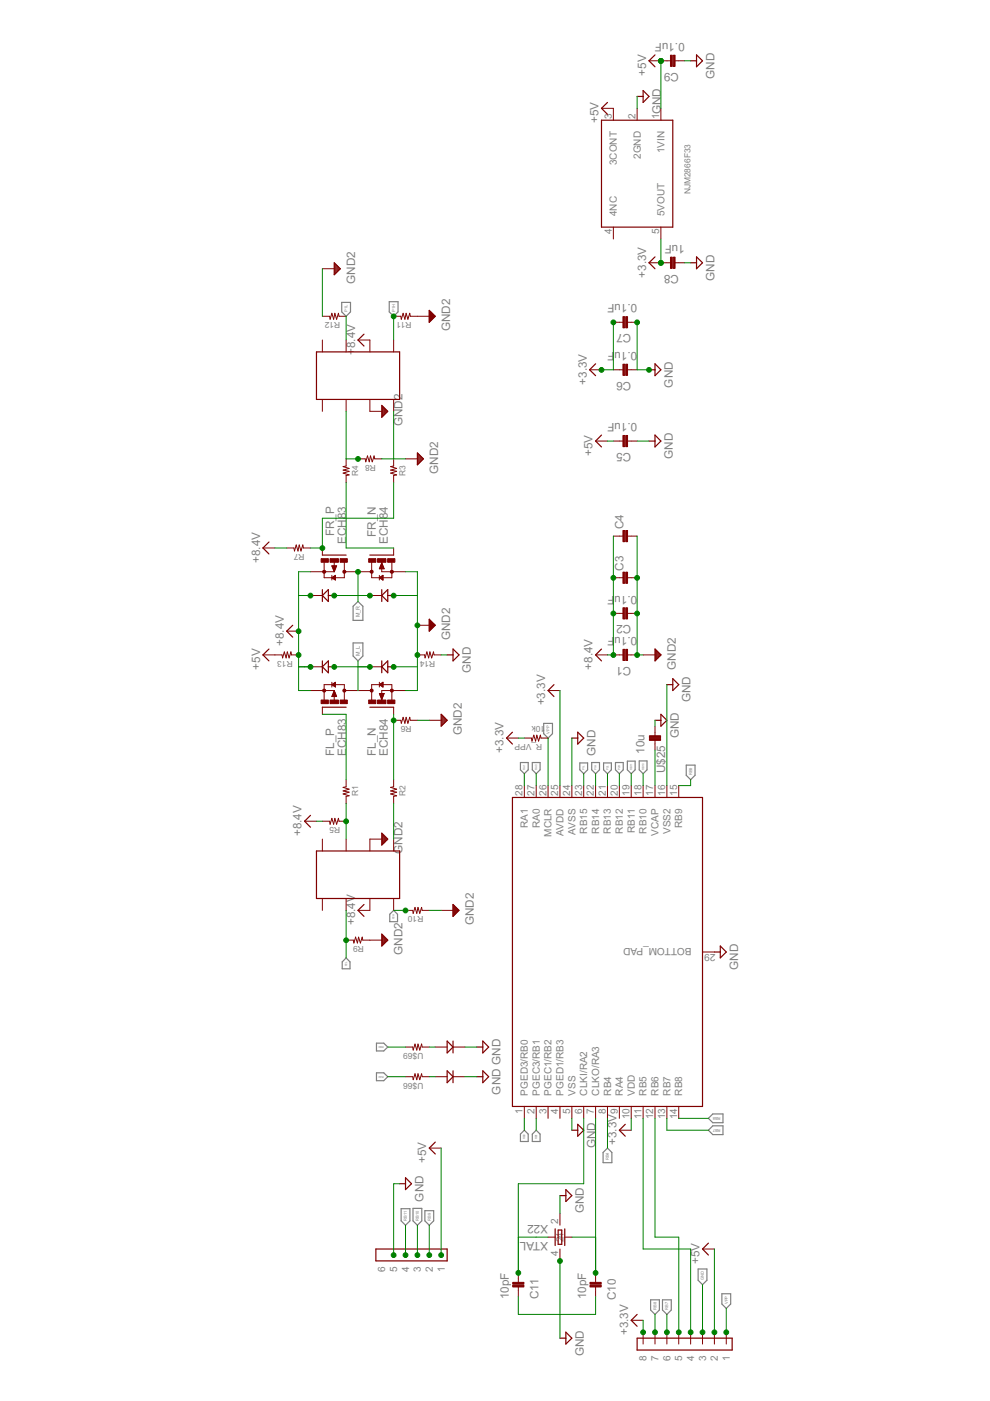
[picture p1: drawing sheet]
<svg xmlns="http://www.w3.org/2000/svg" width="210mm" height="297mm" viewBox="0 0 210 297" stroke-linecap="round" stroke-linejoin="round" font-family="sans-serif">
<g fill="none" stroke="#808080" stroke-width=".25">
<path d="M72.5 64.1h1.8v2l-.9 1-.9-1zM82.5 64h1.9v2.1l-.9 1-1-1zM74.9 136.3h2v2.8l-1 1-1-1zM74.9 128.5l1-1 1 1v3h-2zM115.3 153.4h1.8v2.2l-.9 .9-.9-.9zM110.3 161.7h1.7v1.5l-.8 .8-.9-.8zM112.9 161.7h1.6v1.5l-.8 .8-.8-.8zM122.9 161.8h1.7v1.4l-.8 .8-.9-.8zM125.5 161.7h1.6v1.5l-.8 .8-.8-.8zM128 161.8h1.6v1.4l-.8 .8-.8-.8zM130.5 161.7h1.6v1.5l-.8 .8-.8-.8zM133 161.4h1.7v1.8l-.9 .8-.8-.8z"/>
<path d="M135.5 161.3h1.7v1.9l-.8 .8-.9-.8zM145.5 162.2h1.9v2.2l-1 .9-.9-.9zM83.5 193l.8 .8v1.6h-1.7v-1.6zM73.4 203.1l.8 .8v1.5h-1.6v-1.5zM79.8 227.5h1.6l.8 .8-.8 .8h-1.6zM79.8 221.2h1.6l.8 .8-.8 .8h-1.6zM111.2 239.6l.8 .9v1.5h-1.7v-1.5zM113.7 239.6l.8 .9v1.5h-1.6v-1.5zM150.2 237.1l.9-.9h2.2v1.8h-2.2zM150.2 239.6l.9-.9h2.2v1.9h-2.2zM85 256.3h1.9v2.5l-.9 1-1-1zM87.6 256.2h1.8v2.6l-.9 1-.9-1z"/>
<path d="M90.1 256.7h1.8v2.1l-.9 1-.9-1zM128.8 243.4l.9 .9v2.2h-1.8v-2.2zM137.9 275.6h1.9v2.1l-.9 1-1-1zM140.5 275.6h1.8v2.1l-.9 1-.9-1zM148 269h1.9v2.4l-1 1-.9-1zM153.1 274.3h1.8v2.2l-.9 .9-.9-.9z"/>
</g>
<g fill="none" stroke="#800000" stroke-width=".25">
<path d="M136.4 19.2l1.2 1.2-1.2 1.3zM138.9 11.6l-1.3 1.3 1.3 1.3M146.4 12.9h1.3M147.7 11.6l1.2 1.3-1.2 1.3zM127.5 25.5h15.1v22.7h-15.1zM128.8 21.7l-1.3 1.3 1.3 1.2M135.1 20.4h1.3M70.9 55.7l1.2 1.3-1.2 1.3zM71 55.9v2.2M71.2 56.1v1.8M71.5 56.3v1.4M71.7 56.5v.9"/>
<path d="M71.9 56.7v.5M72.1 57h.1M138.9 54.5l-1.3 1.2 1.3 1.3M146.4 55.7h1.3M147.7 54.5l1.2 1.2-1.2 1.3zM67.1 74.6h17.6v10.1h-17.6zM77.2 70.8l-1.3 1.3 1.3 1.3M91 65.8l1.3 1.3-1.3 1.2zM91 65.8v2.5M91.3 66v2.1M91.5 66.3v1.6M91.7 66.5v1.1"/>
<path d="M91.9 66.7v.7M92.1 66.9v.3M126.3 77.1l-1.3 1.3 1.3 1.3M137.6 78.4h1.3M138.9 77.1l1.2 1.3-1.2 1.3zM80.9 86l1.3 1.2-1.3 1.3zM81.1 86.1v2.2M81.4 86.4v1.7M81.6 86.6v1.2M81.8 86.8v.8M82 87v.4M88.5 96l1.3 1.3-1.3 1.3z"/>
<path d="M88.6 96.1v2.3M88.8 96.4v1.8M89.1 96.6v1.4M89.3 96.8v1M89.5 97v.6M89.7 97.2v.1M127.5 92.2l-1.2 1.3 1.2 1.3M137.6 93.5h1.3M138.9 92.2l1.2 1.3-1.2 1.3zM57 114.9l-1.2 1.3 1.2 1.3M68.3 117.7h5.1M78.4 117.7h5.1"/>
<path d="M57 137.6l-1.2 1.3 1.2 1.2M62.1 132.6l-1.3 1.2 1.3 1.3M68.3 125v2.5M68.3 126.3l1.3-1.3v2.5zM69.6 126.3h1.3M80.9 125v2.5M80.9 126.3l1.3-1.3v2.5zM82.2 126.3h1.3M91 131.3l1.3 1.3-1.3 1.2zM91 131.3v2.5M91.3 131.6v2M91.5 131.8v1.5"/>
<path d="M91.7 132v1.1M91.9 132.2v.7M92.1 132.4v.3M94.8 138.9h1.3M96.1 137.6l1.2 1.3-1.2 1.2zM127.5 137.6l-1.2 1.3 1.2 1.2M138.9 137.6l1.2 1.3-1.2 1.2zM139 137.8v2.2M139.2 138v1.7M139.5 138.2v1.3M139.7 138.4v.9M139.9 138.6v.5"/>
<path d="M140.1 138.9h.1M68.3 149.9h5.1M68.3 141.4l1.3-1.3v2.5zM68.3 140.1v2.5M69.6 141.4h1.3M78.4 149.9h5.1M80.9 140.1v2.5M80.9 141.4l1.3-1.3v2.5zM82.2 141.4h1.3M93.5 151.4l1.3 1.3-1.3 1.3zM93.7 151.6v2.2M93.9 151.8v1.8"/>
<path d="M94.1 152v1.4M94.3 152.3v.9M94.6 152.5v.5M94.8 152.7h.1M108.6 155.2l-1.2 1.3 1.2 1.3M117.5 145.2l-1.3 1.2 1.3 1.3M121.2 156.5h1.3M122.5 155.2l1.3 1.3-1.3 1.3zM138.9 152.7h1.2M140.1 151.4l1.3 1.3-1.3 1.3zM141.4 145.2h1.2M142.6 143.9l1.3 1.3-1.3 1.2z"/>
<path d="M65.8 172.9l-1.2 1.2 1.2 1.3M80.9 176.7l1.3 1.2-1.3 1.3zM81.1 176.8v2.2M81.4 177.1v1.7M81.6 177.3v1.2M81.8 177.5v.8M82 177.7v.4M108.6 169.1h40.3v65.5h-40.3zM67.1 180.4h17.6v10.1h-17.6zM77.2 191.8l-1.3 1.2 1.3 1.3M80.9 198.1l1.3 1.2-1.3 1.3zM81.1 198.2v2.2"/>
<path d="M81.4 198.5v1.7M81.6 198.7v1.2M81.8 198.9v.8M82 199.1v.4M96.1 191.8l1.2 1.2-1.2 1.3zM96.1 191.8v2.4M96.3 192v2M96.5 192.3v1.5M96.8 192.5v1.1M97 192.7v.7M97.2 192.9v.2M151.5 201.8h1.2"/>
<path d="M152.7 200.6l1.3 1.2-1.3 1.3zM94.8 220.7l1.3 1.3-1.3 1.2zM94.8 227l1.3 1.3-1.3 1.3zM96.1 220.7v2.5M96.1 227v2.6M101.1 228.3h1.3M101.1 222h1.3M102.4 227l1.2 1.3-1.2 1.3zM102.4 220.7l1.2 1.3-1.2 1.2zM121.2 239.6h1.3M122.5 238.4l1.3 1.2-1.3 1.3zM132.6 238.4l-1.3 1.2 1.3 1.3"/>
<path d="M84.7 251h1.3M86 249.7l1.2 1.3-1.2 1.2zM92.3 242.1l-1.3 1.3 1.3 1.3M118.7 253.5h1.3M120 252.2l1.2 1.3-1.2 1.2zM79.7 264.8h15.1v2.5h-15.1zM117.7 260.5v3.6M118.3 260.8h.8v3h-.8zM119.7 260.5v3.6M135.1 278.7l-1.3 1.2 1.3 1.3M150.2 263.6l-1.3 1.2 1.3 1.3M118.7 283.7h1.3"/>
<path d="M120 282.4l1.2 1.3-1.2 1.3zM135.1 283.7h20.1v2.5h-20.1z"/>
</g>
<g fill="none" stroke="#800000" stroke-width=".21">
<path d="M137.6 12.9h4.7M143 12.9h2.2M127.5 23h2.5v2.5M135.1 23v2.5M140.1 23v2.5M68.3 57h2.6M130 48.2v2.5M137.6 55.7h4.7M140.1 48.2v2.5M143 55.7h2.2M68.3 72.1v2.5M68.3 67.1h1.6l.1 .6 .4-1.3 .3 1.3 .3-1.3 .4 1.3 .4-1.3 .1 .7h1.5"/>
<path d="M73.4 72.1v2.5M75.9 72.1h2.5v2.5M83.5 72.1v2.5M83.5 67.1h1.5l.1 .6 .4-1.3 .4 1.3 .2-1.3 .4 1.3 .4-1.3 .1 .7h4M125 78.4h2.5M130 78.4h2.2M130 68.3h2.2M133 78.4h2.1M133 68.3h2.1M68.3 84.7v2.5M73.4 84.7v2.5M73.4 97.3v1.5l-.7 .1 1.3 .4-1.3 .4 1.3 .2-1.3 .4 1.3 .4-.6 .1v1.5"/>
<path d="M75.9 97.3h1.5l.2 .6 .3-1.2 .4 1.2 .2-1.2 .4 1.2 .4-1.2 .1 .6h1.5M78.4 84.7v2.5h2.5M83.5 84.7v2.5M83.5 97.3v1.5l-.7 .1 1.3 .4-1.3 .4 1.3 .2-1.3 .4 1.3 .4-.6 .1v1.5M86 97.3h2.5M126.3 93.5h2.5M130 93.5h2.2M133 93.5h2.1M55.8 116.2h2.5M60.8 116.2h1.5l.1 .6 .4-1.3 .4 1.3 .2-1.3 .4 1.3 .4-1.3 .1 .7h1.5M68.3 116.2v1.5M68.7 119.2v3.3h1.7"/>
<path d="M70.4 120h1l-.5 1.2zM70.4 120v.2M70.6 120v.5M70.7 120v.8M70.8 120v1.1M70.9 119.1v2.1M70.9 120v1.1M71.1 120v.8M71.2 120v.5M71.3 120v.2M73 119.2v3.3h-2M78.8 119.2v3.3h1.6"/>
<path d="M80.7 119.9v.7M80.8 119.6v1M80.9 119.1v2.1h5.1M80.9 119.3l.5 1.3h-1zM81.1 119.7v.9M81.2 120v.6M83.1 119.2v3.3h-2M83.5 116.2v1.5M130 113.7h2.2M133 113.7h2.1M55.8 138.9h4l.1 .6 .4-1.3 .4 1.3 .2-1.3 .4 1.3 .4-1.3 .1 .7h1.5M60.8 133.8h2.5"/>
<path d="M65.8 121.2h5.1M65.8 126.3h2.5M70.4 122v1M70.4 122.5l.7-.5v1zM70.4 122.4v.1M70.6 122.3v.3M70.7 122.3v.4M70.8 122.2v.6M70.9 122.1v.8M71.1 122v.9M73 121.2h5.8M78.4 126.3h2.5"/>
<path d="M80.4 122v1M80.4 122.5l.8-.5v1zM80.5 120.5v.1M80.5 122.4v.1M80.6 120.2v.4M80.6 122.4v.2M80.7 122.3v.4M80.8 122.2v.5M81 122.1v.7M81.1 122.1v.8M81.3 120.2v.4M81.4 120.6h.1"/>
<path d="M88.5 138.9h1.5l.1 .6 .4-1.3 .4 1.3 .2-1.3 .4 1.3 .4-1.3 .1 .7h1.5M88.5 132.6h2.5M126.3 138.9h2.5M130 122.5h2.2M130 138.9h2.2M130 130h2.2M133 122.5h2.1M133 138.9h2.1M133 130h2.1M136.4 138.9h2.5M65.8 146.4h5.1M65.8 141.4h2.5"/>
<path d="M68.3 149.9v1.5M70.4 144.7v1M70.4 145.2h-1.7v3.2M70.4 145.2l.7-.5v1zM70.4 145.1v.1M70.4 147.5v.2M70.6 145v.3M70.6 147.2v.5M70.7 144.9v.5M70.7 146.9v.8M70.8 144.9v.6M70.8 146.6v1.1"/>
<path d="M70.9 146.4v2.1M70.9 146.4l.5 1.3h-1zM70.9 144.8v.7M70.9 146.6v1.1M71 145.2h2v3.2M71.1 144.7v.9M71.1 146.9v.8M71.2 147.2v.5M71.3 147.5v.2M73 146.4h5.8M78.4 141.4h2.5M80.4 145.2h-1.6v3.2"/>
<path d="M80.4 144.7v1M80.4 145.2l.8-.5v1zM80.4 147h1l-.5 1.3zM80.5 145.1v.1M80.5 147v.1M80.6 145.1v.2M80.6 147v.4M80.7 145v.3M80.7 147v.7M80.8 144.9v.5M80.8 147v1M81 144.8v.7"/>
<path d="M81.1 145.2h2v3.2M81.1 144.7v.9M81.1 147v1M81.2 147v.7M81.3 147v.4M81.4 147v.1M83.5 149.9v1.5M83.5 152.7h1.5l.1 .7 .4-1.3 .4 1.3 .2-1.3 .4 1.3 .4-1.3 .1 .6h1.5M86 146.4h-5.1v2.1M91 152.7h2.5M107.4 156.5h2.5M111.2 156.5h1.5l.1 .6 .4-1.2 .4 1.2 .2-1.2 .4 1.2 .4-1.2 .1 .6h1.5"/>
<path d="M116.2 146.4h2.5M138.9 154v2.1M138.9 156.9v2.1M64.6 174.1h2.5M68.3 177.9v2.5M68.3 174.1h1.6l.1 .7 .4-1.3 .3 1.3 .3-1.3 .4 1.3 .4-1.3 .1 .6h1.5M73.4 165.3v1.5l-.7 .1 1.3 .4-1.3 .4 1.3 .3-1.3 .3 1.3 .4-.6 .1v1.5M73.4 177.9v2.5M80.9 177.9h-2.5v2.5M83.5 165.3v1.5l-.7 .1 1.3 .4-1.3 .4 1.3 .3-1.3 .3 1.3 .4-.6 .1v1.5M83.5 177.9v2.5M111.2 166.6v2.5"/>
<path d="M113.7 166.6v2.5M116.2 166.6v2.5M118.7 166.6v2.5M121.2 166.6v2.5M123.8 166.6v2.5M126.3 166.6v2.5M128.8 166.6v2.5M131.3 166.6v2.5M133.8 166.6v2.5M136.4 166.6v2.5M138.9 166.6v2.5M141.4 166.6v2.5"/>
<path d="M143.9 166.6v2.5M68.3 190.5v2.5M73.4 190.5v2.5M73.4 199.3h1.5l.1 .6 .4-1.2 .4 1.2 .2-1.2 .4 1.2 .4-1.2 .1 .6h4M78.4 190.5v2.5h-2.5M83.5 190.5v2.5M86 193h1.5l.1 .7 .4-1.3 .4 1.3 .2-1.3 .4 1.3 .4-1.3 .1 .6h1.5M93.5 193h2.6M148.9 201.8h2.6M86 228.3h1.5l.1 .6 .4-1.2 .4 1.2 .2-1.2 .4 1.2 .4-1.2 .1 .6h1.5M86 222h1.5l.1 .6 .4-1.2 .4 1.2 .2-1.2 .4 1.2 .4-1.2 .1 .6h1.5M92.3 228.3h2.5"/>
<path d="M92.3 222h2.5M96.1 228.3h2.5M96.1 222h2.5M111.2 234.6v2.5M113.7 234.6v2.5M116.2 234.6v2.5M118.7 234.6v2.5M121.2 234.6v2.5M123.8 234.6v2.5M126.3 234.6v2.5M128.8 234.6v2.5M131.3 234.6v2.5"/>
<path d="M131.3 239.6h2.5M133.8 234.6v2.5M136.4 234.6v2.5M138.9 234.6v2.5M141.4 234.6v2.5M143.9 234.6v2.5M91 243.4h2.5M118.7 257.3v2.5M109.9 269.9v2.1M109.9 272.8v2.1M116.2 262.3h1.5M118.7 264.8v2.5"/>
<path d="M119.7 262.3h1.5M126.3 269.9v2.1M126.3 272.8v2.1M133.8 279.9h2.6M148.9 264.8h2.6M136.4 282.4v2.6M138.9 282.4v2.6M141.4 282.4v2.6M143.9 282.4v2.6M146.4 282.4v2.6M148.9 282.4v2.6M151.5 282.4v2.6"/>
<path d="M154 282.4v2.6"/>
</g>
<g fill="#800000" stroke="#800000" stroke-width=".21">
<circle cx="68.7" cy="146.4" r=".33"/>
<circle cx="73" cy="146.4" r=".33"/>
<circle cx="68.7" cy="121.2" r=".33"/>
<circle cx="73" cy="121.2" r=".33"/>
<circle cx="78.8" cy="146.4" r=".33"/>
<circle cx="83.1" cy="146.4" r=".33"/>
<circle cx="78.8" cy="121.2" r=".33"/>
<circle cx="83.1" cy="121.2" r=".33"/>
</g>
<g fill="#800000" stroke="#800000" stroke-width=".21">
<path d="M72.1 148.4h1.5v.8h-1.5z"/>
<path d="M68.1 148.4h1.5v.8h-1.5z"/>
<path d="M70 148.4h1.8v.8h-1.8z"/>
<path d="M72.1 118.4h1.5v.8h-1.5z"/>
<path d="M68.1 118.4h1.5v.8h-1.5z"/>
<path d="M70 118.4h1.8v.8h-1.8z"/>
<path d="M82.2 148.4h1.5v.8h-1.5z"/>
<path d="M78.2 148.4h1.5v.8h-1.5z"/>
<path d="M80.1 148.4h1.7v.8h-1.7z"/>
<path d="M82.2 118.4h1.5v.8h-1.5z"/>
<path d="M78.2 118.4h1.5v.8h-1.5z"/>
<path d="M80.1 118.4h1.7v.8h-1.7z"/>
<path d="M137.7 156.6h2.4v.4h-2.4z"/>
<path d="M137.7 156h2.4v.4h-2.4z"/>
<path d="M132.1 137.7h.4v2.3h-.4z"/>
<path d="M132.7 137.7h.4v2.3h-.4z"/>
<path d="M132.1 128.9h.4v2.3h-.4z"/>
<path d="M132.7 128.9h.4v2.3h-.4z"/>
<path d="M132.1 92.3h.4v2.4h-.4z"/>
<path d="M132.7 92.3h.4v2.4h-.4z"/>
<path d="M132.1 112.5h.4v2.4h-.4z"/>
<path d="M132.7 112.5h.4v2.4h-.4z"/>
<path d="M142.2 54.5h.3v2.4h-.3z"/>
<path d="M142.7 54.5h.4v2.4h-.4z"/>
<path d="M142.2 11.7h.3v2.4h-.3z"/>
<path d="M142.7 11.7h.4v2.4h-.4z"/>
<path d="M125.1 272.5h2.4v.4h-2.4z"/>
<path d="M125.1 271.9h2.4v.4h-2.4z"/>
<path d="M108.7 272.5h2.4v.4h-2.4z"/>
<path d="M108.7 271.9h2.4v.4h-2.4z"/>
<path d="M132.1 77.2h.4v2.4h-.4z"/>
<path d="M132.7 77.2h.4v2.4h-.4z"/>
<path d="M132.1 67.1h.4v2.4h-.4z"/>
<path d="M132.7 67.1h.4v2.4h-.4z"/>
<path d="M132.1 121.3h.4v2.4h-.4z"/>
<path d="M132.7 121.3h.4v2.4h-.4z"/>
</g>
<g fill="none" stroke="#008000" stroke-width=".21">
<path d="M140.1 12.9v10.1M145.2 12.9h1.2M135.1 20.4v2.6M68.3 57v10.1M140.1 50.7v5M145.2 55.7h1.2M73.4 67.1v5M83.5 67.1v5M130 68.3v10.1h-2.5M135.1 68.3v10.1h2.5M73.4 87.2v10.1h2.5M80.9 97.3h5.1"/>
<path d="M83.5 87.2v10.1M128.8 93.5h1.2M135.1 93.5h2.5M58.3 116.2h2.5M73.4 102.3v13.9h10.1M83.5 102.3v7.6h-15.2v6.3h-2.5M130 113.7v25.2h-1.2M135.1 113.7v25.2h1.3M63.3 126.3h2.5M65.8 121.2h-2.5v25.2h2.5M70.9 126.3h7.5M75.9 121.2v6.3"/>
<path d="M83.5 126.3h5M86 121.2h2.5v25.2h-2.5M93.5 138.9h1.3M63.3 141.4h2.5M68.3 151.4h5.1v13.9M70.9 141.4h7.5M75.9 140.1v6.3M83.5 141.4h5M83.5 151.4v13.9M88.5 152.7h2.5M109.9 156.5h1.3M116.2 156.5v10.1"/>
<path d="M118.7 146.4v20.2M121.2 156.5v10.1M138.9 152.7v1.3M138.9 159v7.6M141.4 145.2v21.4M67.1 174.1h1.2M73.4 170.3v7.6M83.5 170.3v7.6M111.2 164v2.6M113.7 164v2.6M123.8 164v2.6M126.3 164v2.6"/>
<path d="M128.8 164v2.6M131.3 164v2.6M133.8 164v2.6M136.4 164v2.6M146.4 165.3v1.3h-2.5M73.4 193v10.1M83.5 193h2.5M91 193h2.5M82.2 228.3h3.8M82.2 222h3.8M91 228.3h1.3M91 222h1.3"/>
<path d="M98.6 228.3h2.5M98.6 222h2.5M111.2 237.1v2.5M113.7 237.1v2.5M121.2 237.1v2.5M123.8 237.1v13.9h-13.9v18.9M126.3 237.1v32.8M128.8 237.1v6.3M133.8 237.1v2.5M136.4 237.1v27.7h10v17.6M138.9 237.1v25.2h5v20.1M141.4 237.1v2.5h8.8"/>
<path d="M143.9 237.1h6.3M84.7 251h-1.2v15.1M86 259.8v6.3M88.5 259.8v6.3M91 259.8v6.3M93.5 243.4v22.7M118.7 253.5v3.8M109.9 262.3h6.3M109.9 274.9v3.8h16.4v-3.8M118.7 267.3v16.4M121.2 262.3h5.1M136.4 279.9v2.5"/>
<path d="M138.9 278.7v3.7M141.4 278.7v3.7M148.9 272.4v10M151.5 264.8v17.6M154 277.4v5"/>
</g>
<g fill="#008000" stroke="#008000" stroke-width=".21">
<circle cx="78.4" cy="141.4" r=".51"/>
<circle cx="70.9" cy="141.4" r=".51"/>
<circle cx="70.9" cy="126.3" r=".51"/>
<circle cx="75.9" cy="121.2" r=".51"/>
<circle cx="78.4" cy="126.3" r=".51"/>
<circle cx="146.4" cy="282.5" r=".51"/>
<circle cx="143.9" cy="282.5" r=".51"/>
<circle cx="83.5" cy="67.1" r=".51"/>
<circle cx="73.4" cy="199.3" r=".51"/>
<circle cx="86" cy="193" r=".51"/>
<circle cx="86" cy="266.1" r=".51"/>
<circle cx="88.5" cy="266.1" r=".51"/>
<circle cx="148.9" cy="282.5" r=".51"/>
<circle cx="83.5" cy="266.1" r=".51"/>
<circle cx="118.7" cy="267.4" r=".51"/>
<circle cx="135.1" cy="68.3" r=".51"/>
<circle cx="137.6" cy="78.4" r=".51"/>
<circle cx="154" cy="282.5" r=".51"/>
<circle cx="140.1" cy="12.9" r=".51"/>
<circle cx="93.5" cy="266.1" r=".51"/>
<circle cx="151.5" cy="282.5" r=".51"/>
<circle cx="140.1" cy="55.7" r=".51"/>
<circle cx="136.4" cy="282.5" r=".51"/>
<circle cx="130" cy="68.3" r=".51"/>
<circle cx="127.5" cy="78.4" r=".51"/>
<circle cx="73.4" cy="174.1" r=".51"/>
<circle cx="75.9" cy="97.3" r=".51"/>
<circle cx="83.5" cy="152.7" r=".51"/>
<circle cx="68.3" cy="116.2" r=".51"/>
<circle cx="63.3" cy="133.8" r=".51"/>
<circle cx="65.8" cy="126.3" r=".51"/>
<circle cx="63.3" cy="138.9" r=".51"/>
<circle cx="65.8" cy="141.4" r=".51"/>
<circle cx="130" cy="138.9" r=".51"/>
<circle cx="130" cy="130.1" r=".51"/>
<circle cx="130" cy="122.5" r=".51"/>
<circle cx="126.3" cy="269.9" r=".51"/>
<circle cx="109.9" cy="269.9" r=".51"/>
<circle cx="135.1" cy="138.9" r=".51"/>
<circle cx="135.1" cy="130.1" r=".51"/>
<circle cx="135.1" cy="122.5" r=".51"/>
<circle cx="88.5" cy="132.6" r=".51"/>
<circle cx="88.5" cy="138.9" r=".51"/>
<circle cx="83.5" cy="141.4" r=".51"/>
<circle cx="83.5" cy="126.3" r=".51"/>
<circle cx="138.9" cy="282.5" r=".51"/>
<circle cx="141.4" cy="282.5" r=".51"/>
<circle cx="91" cy="266.1" r=".51"/>
</g>
<g font-size="2.8" fill="#808080">
<text x="145.2" y="9.1" transform="rotate(-180 145.2 9.1)">0.1uF</text>
<text x="137" y="16" transform="rotate(-90 137 16)">+5V</text>
<text x="143.9" y="15.4" transform="rotate(-180 143.9 15.4)">C9</text>
<text x="151.5" y="16.7" transform="rotate(-90 151.5 16.7)">GND</text>
<text x="126.9" y="26.1" transform="rotate(-90 126.9 26.1)">+5V</text>
<text x="140.1" y="24.2" transform="rotate(-90 140.1 24.2)">GND</text>
<text x="145.2" y="51.9" transform="rotate(-180 145.2 51.9)">1uF</text>
<text x="137" y="58.9" transform="rotate(-90 137 58.9)">+3.3V</text>
<text x="143.9" y="58.2" transform="rotate(-180 143.9 58.2)">C8</text>
<text x="151.5" y="59.5" transform="rotate(-90 151.5 59.5)">GND</text>
<text x="75.3" y="60.1" transform="rotate(-90 75.3 60.1)">GND2</text>
<text x="135.1" y="64.5" transform="rotate(-180 135.1 64.5)">0.1uF</text>
<text x="95.4" y="70.2" transform="rotate(-90 95.4 70.2)">GND2</text>
<text x="133.8" y="70.8" transform="rotate(-180 133.8 70.8)">C7</text>
<text x="75.3" y="75.2" transform="rotate(-90 75.3 75.2)">+</text>
<text x="75.3" y="73.8" transform="rotate(-90 75.3 73.8)">8.4V</text>
<text x="135.1" y="74.6" transform="rotate(-180 135.1 74.6)">0.1uF</text>
<text x="124.4" y="81.5" transform="rotate(-90 124.4 81.5)">+3.3V</text>
<text x="133.8" y="80.9" transform="rotate(-180 133.8 80.9)">C6</text>
<text x="142.6" y="82.2" transform="rotate(-90 142.6 82.2)">GND</text>
<text x="135.1" y="89.7" transform="rotate(-180 135.1 89.7)">0.1uF</text>
<text x="85.4" y="90.4" transform="rotate(-90 85.4 90.4)">GND2</text>
<text x="92.9" y="100.4" transform="rotate(-90 92.9 100.4)">GND2</text>
<text x="125.6" y="96.7" transform="rotate(-90 125.6 96.7)">+5V</text>
<text x="133.8" y="96" transform="rotate(-180 133.8 96)">C5</text>
<text x="142.6" y="97.3" transform="rotate(-90 142.6 97.3)">GND</text>
<text x="70.9" y="113.7" transform="rotate(-90 70.9 113.7)">FR_P</text>
<text x="79.7" y="113.8" transform="rotate(-90 79.7 113.8)">FR_</text>
<text x="79.7" y="109.1" transform="rotate(-90 79.7 109.1)">N</text>
<text x="132.2" y="112.2" transform="rotate(-90 132.2 112.2)">C4</text>
<text x="55.1" y="119.3" transform="rotate(-90 55.1 119.3)">+8.4V</text>
<text x="73.4" y="115.3" transform="rotate(-90 73.4 115.3)">ECH83</text>
<text x="82.2" y="115.3" transform="rotate(-90 82.2 115.3)">ECH84</text>
<text x="132.2" y="121" transform="rotate(-90 132.2 121)">C3</text>
<text x="135.1" y="126.3" transform="rotate(-180 135.1 126.3)">0.1uF</text>
<text x="60.2" y="137" transform="rotate(-90 60.2 137)">+8.4V</text>
<text x="95.4" y="135.7" transform="rotate(-90 95.4 135.7)">GND2</text>
<text x="133.8" y="132.6" transform="rotate(-180 133.8 132.6)">C2</text>
<text x="135.1" y="135.1" transform="rotate(-180 135.1 135.1)">0.1uF</text>
<text x="55.1" y="142" transform="rotate(-90 55.1 142)">+5V</text>
<text x="99.8" y="142.6" transform="rotate(-90 99.8 142.6)">GND</text>
<text x="125.6" y="142" transform="rotate(-90 125.6 142)">+8.4V</text>
<text x="133.8" y="141.4" transform="rotate(-180 133.8 141.4)">C1</text>
<text x="143.3" y="142" transform="rotate(-90 143.3 142)">GND2</text>
<text x="115.6" y="149.6" transform="rotate(-90 115.6 149.6)">+3.3V</text>
<text x="146.4" y="148.9" transform="rotate(-90 146.4 148.9)">GND</text>
<text x="97.9" y="155.9" transform="rotate(-90 97.9 155.9)">GND2</text>
<text x="70.9" y="160.3" transform="rotate(-90 70.9 160.3)">FL_P</text>
<text x="73.4" y="160.3" transform="rotate(-90 73.4 160.3)">ECH83</text>
<text x="79.7" y="160.3" transform="rotate(-90 79.7 160.3)">FL_N</text>
<text x="82.2" y="160.3" transform="rotate(-90 82.2 160.3)">ECH84</text>
<text x="106.8" y="159.6" transform="rotate(-90 106.8 159.6)">+3.3V</text>
<text x="126.3" y="160.3" transform="rotate(-90 126.3 160.3)">GND</text>
<text x="136.7" y="159.8" transform="rotate(-90 136.7 159.8)">10u</text>
<text x="143.9" y="156.5" transform="rotate(-90 143.9 156.5)">GND</text>
<text x="141" y="163.9" transform="rotate(-90 141 163.9)">U$25</text>
<text x="63.9" y="177.3" transform="rotate(-90 63.9 177.3)">+8.4V</text>
<text x="85.4" y="181.1" transform="rotate(-90 85.4 181.1)">GND2</text>
<text x="75.3" y="196.2" transform="rotate(-90 75.3 196.2)">+8.4V</text>
<text x="100.5" y="196.2" transform="rotate(-90 100.5 196.2)">GND2</text>
<text x="85.4" y="202.5" transform="rotate(-90 85.4 202.5)">GND2</text>
<text x="156.5" y="205.6" transform="rotate(-90 156.5 205.6)">GND</text>
<text x="106.1" y="232.1" transform="rotate(-90 106.1 232.1)">GND GND</text>
<text x="126.3" y="243.4" transform="rotate(-90 126.3 243.4)">GND</text>
<text x="130.7" y="242.8" transform="rotate(-90 130.7 242.8)">+3.3V</text>
<text x="90.4" y="246.6" transform="rotate(-90 90.4 246.6)">+5V</text>
<text x="89.8" y="254.7" transform="rotate(-90 89.8 254.7)">GND</text>
<text x="123.8" y="257.3" transform="rotate(-90 123.8 257.3)">GND</text>
<text x="116.2" y="259.8" transform="rotate(-180 116.2 259.8)">X22</text>
<text x="116.2" y="263.3" transform="rotate(-180 116.2 263.3)">XTAL</text>
<text x="148.3" y="268" transform="rotate(-90 148.3 268)">+5V</text>
<text x="107.9" y="275.5" transform="rotate(-90 107.9 275.5)">10pF</text>
<text x="114.2" y="275.5" transform="rotate(-90 114.2 275.5)">C11</text>
<text x="124.3" y="275.5" transform="rotate(-90 124.3 275.5)">10pF</text>
<text x="130.6" y="275.7" transform="rotate(-90 130.6 275.7)">C10</text>
<text x="123.8" y="287.5" transform="rotate(-90 123.8 287.5)">GND</text>
<text x="133.2" y="283.1" transform="rotate(-90 133.2 283.1)">+3.3V</text>
</g>
<g font-size="2.4" fill="#808080">
<text x="129.7" y="25.1" transform="rotate(-90 129.7 25.1)">3</text>
<text x="134.7" y="25.1" transform="rotate(-90 134.7 25.1)">2</text>
<text x="139.8" y="25.1" transform="rotate(-90 139.8 25.1)">1</text>
<text x="130.8" y="35" transform="rotate(-90 130.8 35)">3CONT</text>
<text x="135.8" y="33.7" transform="rotate(-90 135.8 33.7)">2GND</text>
<text x="140.9" y="32.5" transform="rotate(-90 140.9 32.5)">1VIN</text>
<text x="130.8" y="45.8" transform="rotate(-90 130.8 45.8)">4NC</text>
<text x="140.9" y="45.8" transform="rotate(-90 140.9 45.8)">5VOUT</text>
<text x="129.7" y="49.7" transform="rotate(-90 129.7 49.7)">4</text>
<text x="139.8" y="49.7" transform="rotate(-90 139.8 49.7)">5</text>
<text x="110.8" y="168.7" transform="rotate(-90 110.8 168.7)">28</text>
<text x="113.3" y="168.7" transform="rotate(-90 113.3 168.7)">27</text>
<text x="115.9" y="168.7" transform="rotate(-90 115.9 168.7)">26</text>
<text x="118.4" y="168.7" transform="rotate(-90 118.4 168.7)">25</text>
<text x="120.9" y="168.7" transform="rotate(-90 120.9 168.7)">24</text>
<text x="123.4" y="168.7" transform="rotate(-90 123.4 168.7)">23</text>
<text x="125.9" y="168.7" transform="rotate(-90 125.9 168.7)">22</text>
<text x="128.4" y="168.7" transform="rotate(-90 128.4 168.7)">21</text>
<text x="131" y="168.7" transform="rotate(-90 131 168.7)">20</text>
<text x="133.5" y="168.7" transform="rotate(-90 133.5 168.7)">19</text>
<text x="136" y="168.7" transform="rotate(-90 136 168.7)">18</text>
<text x="138.5" y="168.7" transform="rotate(-90 138.5 168.7)">17</text>
<text x="141" y="168.7" transform="rotate(-90 141 168.7)">16</text>
<text x="143.6" y="168.7" transform="rotate(-90 143.6 168.7)">15</text>
<text x="111.9" y="175.5" transform="rotate(-90 111.9 175.5)">RA1</text>
<text x="114.4" y="175.5" transform="rotate(-90 114.4 175.5)">RA0</text>
<text x="117" y="177.4" transform="rotate(-90 117 177.4)">MCLR</text>
<text x="119.5" y="177.1" transform="rotate(-90 119.5 177.1)">AVDD</text>
<text x="122" y="176.9" transform="rotate(-90 122 176.9)">AVSS</text>
<text x="124.5" y="176.7" transform="rotate(-90 124.5 176.7)">RB15</text>
<text x="127" y="176.7" transform="rotate(-90 127 176.7)">RB14</text>
<text x="129.5" y="176.7" transform="rotate(-90 129.5 176.7)">RB13</text>
<text x="132.1" y="176.7" transform="rotate(-90 132.1 176.7)">RB12</text>
<text x="134.6" y="176.6" transform="rotate(-90 134.6 176.6)">RB11</text>
<text x="137.1" y="176.7" transform="rotate(-90 137.1 176.7)">RB10</text>
<text x="139.6" y="177.2" transform="rotate(-90 139.6 177.2)">VCAP</text>
<text x="142.1" y="176.8" transform="rotate(-90 142.1 176.8)">VSS2</text>
<text x="144.7" y="175.5" transform="rotate(-90 144.7 175.5)">RB9</text>
<text x="146.6" y="201.1" transform="rotate(-180 146.6 201.1)">BOTTOM_PAD</text>
<text x="151.7" y="202.2" transform="rotate(-180 151.7 202.2)">29</text>
<text x="111.9" y="232.3" transform="rotate(-90 111.9 232.3)">PGED3/RB0</text>
<text x="114.4" y="232.3" transform="rotate(-90 114.4 232.3)">PGEC3/RB1</text>
<text x="117" y="232.3" transform="rotate(-90 117 232.3)">PGEC1/RB2</text>
<text x="119.5" y="232.3" transform="rotate(-90 119.5 232.3)">PGED1/RB3</text>
<text x="122" y="232.3" transform="rotate(-90 122 232.3)">VSS</text>
<text x="124.5" y="232.3" transform="rotate(-90 124.5 232.3)">CLKI/RA2</text>
<text x="127" y="232.3" transform="rotate(-90 127 232.3)">CLKO/RA3</text>
<text x="129.6" y="232.3" transform="rotate(-90 129.6 232.3)">RB4</text>
<text x="132.1" y="232.3" transform="rotate(-90 132.1 232.3)">RA4</text>
<text x="134.6" y="232.3" transform="rotate(-90 134.6 232.3)">VDD</text>
<text x="137.1" y="232.3" transform="rotate(-90 137.1 232.3)">RB5</text>
<text x="139.6" y="232.3" transform="rotate(-90 139.6 232.3)">RB6</text>
<text x="142.1" y="232.3" transform="rotate(-90 142.1 232.3)">RB7</text>
<text x="144.7" y="232.3" transform="rotate(-90 144.7 232.3)">RB8</text>
<text x="110.8" y="236.1" transform="rotate(-90 110.8 236.1)">1</text>
<text x="113.3" y="236.1" transform="rotate(-90 113.3 236.1)">2</text>
<text x="115.9" y="236.1" transform="rotate(-90 115.9 236.1)">3</text>
<text x="118.4" y="236.1" transform="rotate(-90 118.4 236.1)">4</text>
<text x="120.9" y="236.1" transform="rotate(-90 120.9 236.1)">5</text>
<text x="123.4" y="236.1" transform="rotate(-90 123.4 236.1)">6</text>
<text x="125.9" y="236.1" transform="rotate(-90 125.9 236.1)">7</text>
<text x="128.4" y="236.1" transform="rotate(-90 128.4 236.1)">8</text>
<text x="131" y="236.1" transform="rotate(-90 131 236.1)">9</text>
<text x="133.5" y="237.3" transform="rotate(-90 133.5 237.3)">10</text>
<text x="136" y="237.2" transform="rotate(-90 136 237.2)">11</text>
<text x="138.5" y="237.3" transform="rotate(-90 138.5 237.3)">12</text>
<text x="141" y="237.3" transform="rotate(-90 141 237.3)">13</text>
<text x="143.6" y="237.3" transform="rotate(-90 143.6 237.3)">14</text>
<text x="118.4" y="259.4" transform="rotate(-90 118.4 259.4)">2</text>
<text x="119.5" y="263.3" transform="rotate(-90 119.5 263.3)">24</text>
<text x="81.7" y="269.6" transform="rotate(-90 81.7 269.6)">6</text>
<text x="84.2" y="269.6" transform="rotate(-90 84.2 269.6)">5</text>
<text x="86.7" y="269.6" transform="rotate(-90 86.7 269.6)">4</text>
<text x="89.2" y="269.6" transform="rotate(-90 89.2 269.6)">3</text>
<text x="91.8" y="269.6" transform="rotate(-90 91.8 269.6)">2</text>
<text x="94.3" y="269.6" transform="rotate(-90 94.3 269.6)">1</text>
<text x="118.4" y="266.4" transform="rotate(-90 118.4 266.4)">4</text>
<text x="137.1" y="288.5" transform="rotate(-90 137.1 288.5)">8</text>
<text x="139.6" y="288.5" transform="rotate(-90 139.6 288.5)">7</text>
<text x="142.1" y="288.5" transform="rotate(-90 142.1 288.5)">6</text>
<text x="144.7" y="288.5" transform="rotate(-90 144.7 288.5)">5</text>
<text x="147.2" y="288.5" transform="rotate(-90 147.2 288.5)">4</text>
<text x="149.7" y="288.5" transform="rotate(-90 149.7 288.5)">3</text>
<text x="152.2" y="288.5" transform="rotate(-90 152.2 288.5)">2</text>
<text x="154.7" y="288.5" transform="rotate(-90 154.7 288.5)">1</text>
</g>
<g font-size="2" fill="#808080">
<text x="146.4" y="41.2" transform="rotate(-90 146.4 41.2)">NJM2866F33</text>
<text x="72.1" y="68.3" transform="rotate(-180 72.1 68.3)">R12</text>
<text x="87.2" y="68.3" transform="rotate(-180 87.2 68.3)">R11</text>
<text x="75.9" y="100.8" transform="rotate(-90 75.9 100.8)">R4</text>
<text x="79.7" y="98.5" transform="rotate(-180 79.7 98.5)">R8</text>
<text x="86" y="100.8" transform="rotate(-90 86 100.8)">R3</text>
<text x="64.6" y="117.4" transform="rotate(-180 64.6 117.4)">R7</text>
<text x="62.1" y="140.1" transform="rotate(-180 62.1 140.1)">R13</text>
<text x="92.3" y="140.1" transform="rotate(-180 92.3 140.1)">R14</text>
<text x="87.2" y="154" transform="rotate(-180 87.2 154)">R6</text>
<text x="115.6" y="154" transform="rotate(-180 115.6 154)">10k</text>
<text x="114.9" y="157.8" transform="rotate(-180 114.9 157.8)">R_VPP</text>
<text x="75.9" y="168.9" transform="rotate(-90 75.9 168.9)">R1</text>
<text x="86" y="168.9" transform="rotate(-90 86 168.9)">R2</text>
<text x="72.1" y="175.4" transform="rotate(-180 72.1 175.4)">R5</text>
<text x="89.8" y="194.3" transform="rotate(-180 89.8 194.3)">R10</text>
<text x="77.2" y="200.6" transform="rotate(-180 77.2 200.6)">R9</text>
<text x="89.8" y="223.3" transform="rotate(-180 89.8 223.3)">U$69</text>
<text x="89.8" y="229.6" transform="rotate(-180 89.8 229.6)">U$66</text>
</g>
<g font-size="1.3" fill="#808080">
<text x="76.3" y="130.9" transform="rotate(-90 76.3 130.9)">M_R</text>
<text x="76.3" y="139.1" transform="rotate(-90 76.3 139.1)">M_L</text>
</g>
<g font-size="1" fill="#808080">
<text x="73.7" y="66.1" transform="rotate(-90 73.7 66.1)">P1L</text>
<text x="83.8" y="66.1" transform="rotate(-90 83.8 66.1)">P1H</text>
<text x="116.5" y="155.6" transform="rotate(-90 116.5 155.6)">VPP</text>
<text x="146.7" y="164.4" transform="rotate(-90 146.7 164.4)">RB9</text>
<text x="152.8" y="236.8" transform="rotate(-180 152.8 236.8)">RB8</text>
<text x="152.8" y="239.3" transform="rotate(-180 152.8 239.3)">RB7</text>
<text x="129.1" y="246" transform="rotate(-90 129.1 246)">RB4</text>
<text x="86.3" y="258.9" transform="rotate(-90 86.3 258.9)">RB11</text>
<text x="88.8" y="258.9" transform="rotate(-90 88.8 258.9)">RB10</text>
<text x="91.3" y="258.9" transform="rotate(-90 91.3 258.9)">RB9</text>
<text x="149.2" y="271.4" transform="rotate(-90 149.2 271.4)">GND</text>
<text x="139.2" y="277.7" transform="rotate(-90 139.2 277.7)">RB8</text>
<text x="141.7" y="277.7" transform="rotate(-90 141.7 277.7)">RB7</text>
<text x="154.3" y="276.5" transform="rotate(-90 154.3 276.5)">VPP</text>
</g>
<g font-size=".7" fill="#808080">
<text x="111.4" y="163.2" transform="rotate(-90 111.4 163.2)">RA1</text>
<text x="113.9" y="163.2" transform="rotate(-90 113.9 163.2)">RA0</text>
<text x="124" y="163.2" transform="rotate(-90 124 163.2)">P1L</text>
<text x="126.5" y="163.2" transform="rotate(-90 126.5 163.2)">P1H</text>
<text x="129" y="163.2" transform="rotate(-90 129 163.2)">P2L</text>
<text x="131.5" y="163.2" transform="rotate(-90 131.5 163.2)">P2H</text>
<text x="134" y="163.2" transform="rotate(-90 134 163.2)">RB11</text>
<text x="136.6" y="163.2" transform="rotate(-90 136.6 163.2)">RB10</text>
<text x="83.7" y="194.9" transform="rotate(-90 83.7 194.9)">P2H</text>
<text x="73.6" y="204.9" transform="rotate(-90 73.6 204.9)">P2L</text>
<text x="81.4" y="221.8" transform="rotate(-180 81.4 221.8)">RB0</text>
<text x="81.4" y="228.1" transform="rotate(-180 81.4 228.1)">RA0</text>
<text x="111.4" y="241.5" transform="rotate(-90 111.4 241.5)">RB0</text>
<text x="113.9" y="241.5" transform="rotate(-90 113.9 241.5)">RB1</text>
</g>
</svg>
